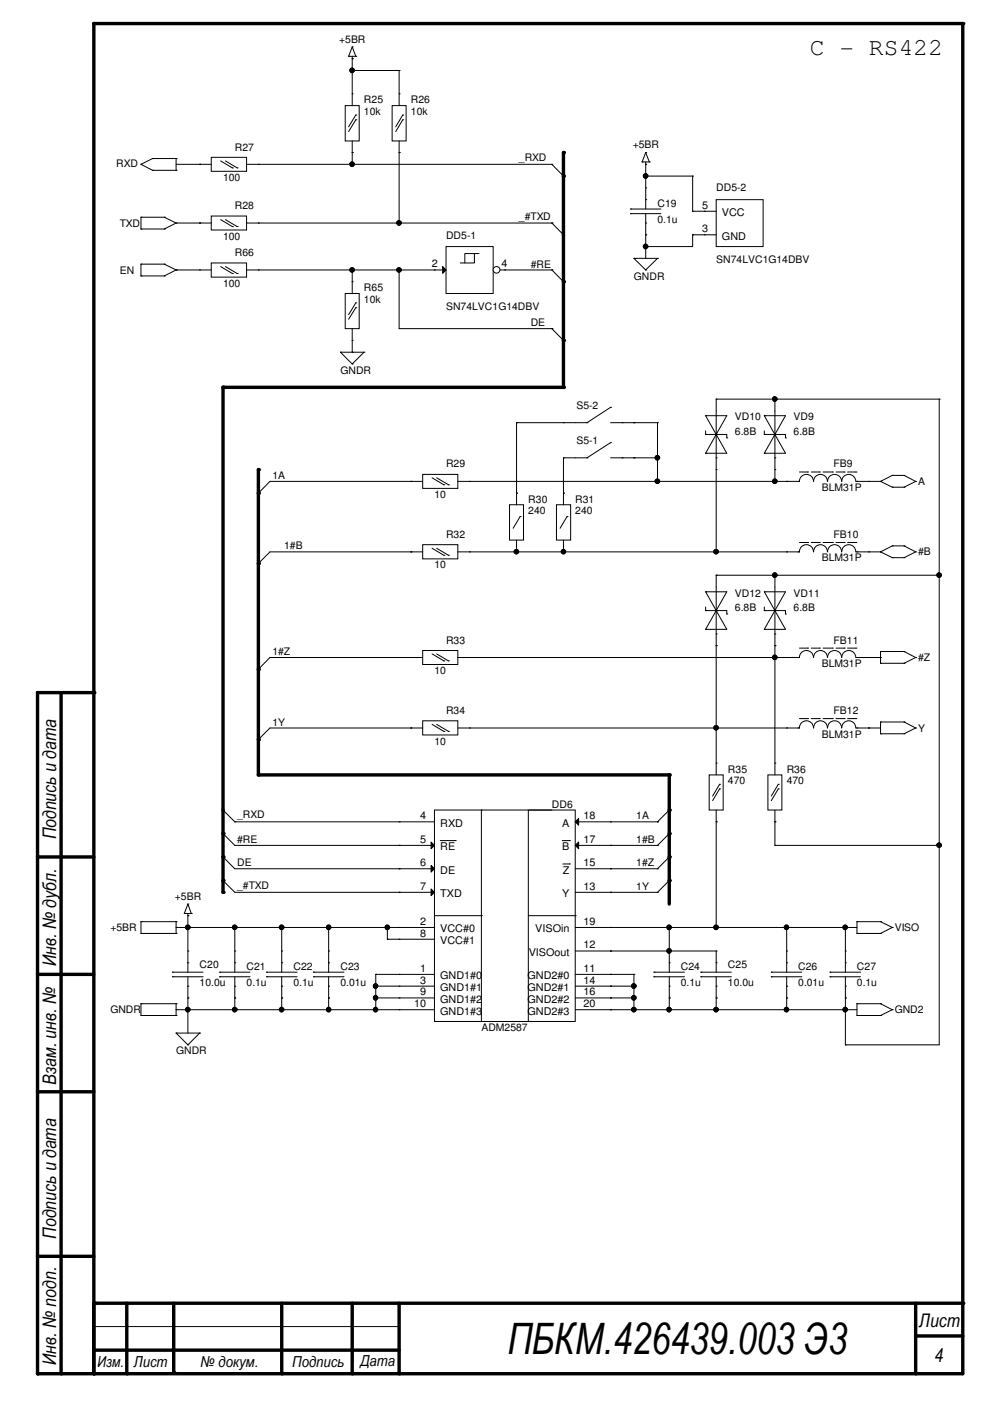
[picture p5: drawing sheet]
<svg xmlns="http://www.w3.org/2000/svg" width="210mm" height="297mm" viewBox="0 0 210 297" stroke-linecap="round" stroke-linejoin="round" font-family="sans-serif">
<path d="M119.5 32.3v49.8h-72.2v107.1M54.8 99.6v64.7h87.1v27.4M19.9 146.9v-141.9h184.2v286.3h-184.2v-15M20.2 276.3h183.9M26.9 276.3v15M36.8 276.3v14.7M59.7 276.3v15M74.7 276.3v15M84.6 276.3v15M194.1 276.3v15M19.9 286.3h64.7M194.1 283.3h10" fill="none" stroke="#000" stroke-width=".72"/>
<g fill="#000">
<circle cx="19.9" cy="5" r=".36"/>
<circle cx="204.1" cy="5" r=".36"/>
<circle cx="119.5" cy="37.3" r=".36"/>
<circle cx="119.5" cy="32.3" r=".36"/>
<circle cx="119.5" cy="59.7" r=".36"/>
<circle cx="119.5" cy="72.2" r=".36"/>
<circle cx="47.3" cy="82.1" r=".36"/>
<circle cx="54.8" cy="99.6" r=".36"/>
<circle cx="119.5" cy="82.1" r=".36"/>
<circle cx="54.8" cy="119.5" r=".36"/>
<circle cx="54.8" cy="104.6" r=".36"/>
<circle cx="19.9" cy="146.9" r=".36"/>
<circle cx="54.8" cy="141.9" r=".36"/>
<circle cx="54.8" cy="156.8" r=".36"/>
<circle cx="47.3" cy="176.7" r=".36"/>
<circle cx="54.8" cy="164.3" r=".36"/>
<circle cx="141.9" cy="164.3" r=".36"/>
<circle cx="141.9" cy="171.7" r=".36"/>
<circle cx="141.9" cy="176.7" r=".36"/>
<circle cx="47.3" cy="189.2" r=".36"/>
<circle cx="47.3" cy="181.7" r=".36"/>
<circle cx="47.3" cy="186.7" r=".36"/>
<circle cx="141.9" cy="181.7" r=".36"/>
<circle cx="141.9" cy="186.7" r=".36"/>
<circle cx="19.9" cy="276.3" r=".36"/>
<circle cx="20.2" cy="276.3" r=".36"/>
<circle cx="204.1" cy="276.3" r=".36"/>
<circle cx="19.9" cy="291.3" r=".36"/>
<circle cx="19.9" cy="286.3" r=".36"/>
<circle cx="26.9" cy="291.3" r=".36"/>
<circle cx="36.8" cy="291" r=".36"/>
<circle cx="59.7" cy="291.3" r=".36"/>
<circle cx="74.7" cy="291.3" r=".36"/>
<circle cx="84.6" cy="291.3" r=".36"/>
<circle cx="194.1" cy="291.3" r=".36"/>
<circle cx="194.1" cy="283.3" r=".36"/>
</g>
<g fill="none" stroke="#000" stroke-width=".21">
<path d="M73.9 11.9h.1M73.9 11.9h1.5M74.7 12.4h.1M74.7 14.9h.1M74.7 9.9h.1M74.7 19.9h.1M74.7 11.9v10.5M74.7 14.9h9.9M74.7 9.9l-.8 2M74.7 9.9l.7 2M75.4 11.9h.1M84.6 14.9h.1"/>
<path d="M84.6 19.9h.1M84.6 14.9v7.5M29.9 34.8h.1M29.9 34.8l2.4 1.3M32.3 36.1h.1M32.3 33.6h.1M32.3 36.1h5M32.3 33.6l-2.4 1.2M32.3 33.6h5M37.3 33.6h.1M37.3 36.1h.1M37.3 34.8h5"/>
<path d="M37.3 33.6v2.5M42.3 34.8h.1M54.8 34.8h62.2M73.2 22.4h3v7.5h-3zM74.7 32.3h.1M74.7 34.8h.1M74.7 29.9v4.9M75.4 25.4h.1M75.4 24.4h.1M75.4 25.4l-1.5 2.5M75.4 24.4l-1.5 2.5M83.1 22.4h3v7.5h-3z"/>
<path d="M84.6 32.3h.1M84.6 29.9v17.4M85.4 25.4h.1M85.4 24.4h.1M85.4 25.4l-1.5 2.5M85.4 24.4l-1.5 2.5M117 34.8h.1M117 34.8l2.5 2.5M136.1 34.3h.1M136.1 34.3h1.6M136.9 34.8h.1M136.9 37.3h.1"/>
<path d="M136.9 32.3h.1M136.9 39.8h.1M136.9 34.3v10M136.9 37.3h10M136.9 32.3l-.8 2M136.9 32.3l.8 2M137.7 34.3h.1M146.9 37.3h.1M146.9 37.3v7.5M29.9 46.1h.1M29.9 48.6h.1M29.9 56h.1"/>
<path d="M29.9 58.5h.1M29.9 46.1h4.9M29.9 46.1v2.5M29.9 56v2.5M29.9 48.6h4.9M29.9 56h4.9M29.9 58.5h4.9M34.8 46.1h.1M34.8 48.6h.1M34.8 56h.1M34.8 58.5h.1M34.8 46.1l2.5 1.2"/>
<path d="M34.8 56l2.5 1.2M37.3 57.2h.1M37.3 47.3h.1M37.3 47.3h7.5M37.3 57.2h7.5M37.3 47.3l-2.5 1.3M37.3 57.2l-2.5 1.3M42.3 47.3h.1M42.3 57.2h.1M44.8 55.8h7.5v3h-7.5zM44.8 45.8h7.5v3h-7.5zM46.8 56.5l2.5 1.5"/>
<path d="M46.8 46.6l2.5 1.4M47.8 56.5l2.5 1.5M47.8 46.6l2.5 1.4M49.3 58h.1M49.3 48h.1M50.3 58h.1M50.3 48h.1M52.3 47.3h64.7M52.3 57.2h42.3M54.8 57.2h.1M54.8 47.3h.1M74.7 57.2h.1"/>
<path d="M74.7 59.7h.1M74.7 57.2v5M84.6 47.3h.1M84.6 57.2h.1M84.6 57.2v12.5h32.4M92.1 57.2h.1M93.9 56.5l.7 .7-.7 .8zM94.6 52.3h10v9.9h-10zM100.6 53.8v2h-3M101.6 53.8h-3v2M107 57.2h10M117 47.3h.1"/>
<path d="M117 57.2h.1M117 47.3l2.5 2.5M117 57.2l2.5 2.5M133.7 45.3h.1M133.7 44.3h.1M133.7 45.3h6.4M133.7 44.3h6.4M134.4 54.8h.1M134.4 54.8h5M134.4 54.8l2.5 2.4M136.9 52.3h.1M136.9 49.8h.1"/>
<path d="M136.9 57.2h.1M136.9 47.3h.1M136.9 42.3h.1M136.9 45.3v9.5M139.4 54.8h.1M139.4 54.8l-2.5 2.4M146.9 44.8h.1M146.9 49.8h.1M146.9 44.8h4.9M146.9 49.8v2.5h-10M146.9 49.8h4.9M149.4 44.8h.1"/>
<path d="M149.4 49.8h.1M151.8 42.3h10v10h-10zM72.2 74.7h.1M72.2 74.7h5M72.2 74.7l2.5 2.5M73.2 62.2h3v7.5h-3zM74.7 74.7h.1M74.7 77.2h.1M74.7 72.2h.1M74.7 69.7v5M75.4 65.2h.1M75.4 64.2h.1"/>
<path d="M75.4 65.2l-1.5 2.5M75.4 64.2l-1.5 2.5M77.2 74.7h.1M77.2 74.7l-2.5 2.5M117 69.7h.1M117 69.7l2.5 2.5M109.5 89.6h.1M109.5 89.6h15M109.5 89.6v17.4M119.5 89.6h.1M119.5 97.1h.1M119.5 97.1h5"/>
<path d="M119.5 97.1v9.9M124.5 89.6h.1M124.5 97.1h.1M129.5 86.4h.1M129.5 93.9h.1M129.5 89.6h9.9M129.5 97.1h9.9M129.5 86.4l-5 3.2M129.5 93.9l-5 3.2M131.9 89.6h.1M131.9 97.1h.1M134.4 89.6h.1"/>
<path d="M134.4 97.1h.1M139.4 89.6h.1M139.4 97.1h.1M139.4 89.6v12.5M151.8 84.6h47.3M151.8 99.6v17.4M162.1 88.1h.1M162.1 92.1h.1M162.1 96.1h.1M162.1 88.1l4.4 8h-4.4M162.1 88.1h4.4l-4.4 8M162.1 92.1h4.4v.7"/>
<path d="M162.1 91.4v.7M164.3 84.6h.1M164.3 92.1h.1M164.3 97.1h.1M164.3 99.6h.1M164.3 84.6v17.5M166.5 92.8h.1M199.1 84.6h.1M199.1 84.6v136.9h-19.9M54.8 119.5h.1M54.8 104.6h.1M87.1 102.1h.1"/>
<path d="M87.1 117h.1M89.6 115.5h7.5v3h-7.5zM89.6 100.6h7.5v2.9h-7.5zM89.6 117h-32.4l-2.4 2.5M89.6 102.1h-32.4l-2.4 2.5M91.6 116.2l2.5 1.5M91.6 101.3l2.5 1.5M92.6 116.2l2.5 1.5M92.6 101.3l2.5 1.5M94.1 117.7h.1M94.1 102.8h.1M95.1 117.7h.1"/>
<path d="M95.1 102.8h.1M97.1 102.1h72.4a1.48 1.48 0 0 1 1.5-1.5 1.48 1.48 0 0 1 1.5 1.5M97.1 117h72.4a1.48 1.48 0 0 1 1.5-1.5 1.48 1.48 0 0 1 1.5 1.5M99.6 117h.1M99.6 102.1h.1M108 107h3v7.5h-3zM109.5 117h.1M109.5 104.6h.1M109.5 114.5v2.5M110.3 109.5h.1M110.3 109.5l-1.5 2.5M118 107h3v7.5h-3z"/>
<path d="M119.5 104.6h.1M119.5 117h.1M119.5 114.5v2.5M120.2 109.5h.1M120.2 109.5l-1.5 2.5M139.4 102.1h.1M151.8 117h.1M164.3 102.1h.1M166.8 102.1h.1M166.8 117h.1M169.2 102.1h.1M169.2 117h.1"/>
<path d="M169.5 100.1h1.7M169.5 115h1.7M171.2 100.1h.1M171.2 115h.1M172 100.1h1.7M172 115h1.7M172.5 102.1a1.48 1.48 0 0 1 1.5-1.5 1.48 1.48 0 0 1 1.5 1.5 1.48 1.48 0 0 1 1.5-1.5 1.48 1.48 0 0 1 1.4 1.5M172.5 117a1.48 1.48 0 0 1 1.5-1.5 1.48 1.48 0 0 1 1.5 1.5 1.48 1.48 0 0 1 1.5-1.5 1.48 1.48 0 0 1 1.4 1.5M173.7 100.1h.1M173.7 115h.1M174.5 100.1h2M174.5 115h2"/>
<path d="M176.5 100.1h.1M176.5 115h.1M177.2 100.1h1.8M177.2 115h1.8M178.5 102.1a1.48 1.48 0 0 1 1.5-1.5 1.48 1.48 0 0 1 1.4 1.5M178.5 117a1.48 1.48 0 0 1 1.5-1.5 1.48 1.48 0 0 1 1.4 1.5M179 100.1h.1M179 115h.1M179.7 100.1h1.8M179.7 115h1.8M181.5 100.1h.1M181.5 115h.1"/>
<path d="M181.5 117h5.2M181.5 102.1h5.2M181.7 102.1h.1M181.7 117h.1M184.2 102.1h.1M184.2 117h.1M186.7 117h.1M186.7 102.1h.1M186.7 102.1l2.5 1.2M186.7 117l2.5 1.2M189.2 100.8h.1M189.2 103.3h.1"/>
<path d="M189.2 115.7h.1M189.2 118.2h.1M189.2 100.8l-2.5 1.3M189.2 100.8h2.5M189.2 103.3h2.5M189.2 115.7l-2.5 1.3M189.2 115.7h2.5M189.2 118.2h2.5M191.7 100.8h.1M191.7 103.3h.1M191.7 115.7h.1M191.7 118.2h.1"/>
<path d="M191.7 100.8l2.4 1.3M191.7 115.7l2.4 1.3M194.1 102.1h.1M194.1 117h.1M194.1 102.1l-2.4 1.2M194.1 117l-2.4 1.2M87.1 139.4h.1M89.6 137.9h7.5v3h-7.5zM89.6 139.4h-32.4l-2.4 2.5M91.6 138.6l2.5 1.5M92.6 138.6l2.5 1.5M97.1 139.4h72.4a1.48 1.48 0 0 1 1.5-1.5 1.48 1.48 0 0 1 1.5 1.5"/>
<path d="M99.6 139.4h.1M149.6 125.5h.1M149.6 129.5h.1M149.6 133.4h.1M149.6 125.5l4.5 7.9h-4.5M149.6 125.5h4.5l-4.5 7.9M149.6 129.5h4.5v.7M149.6 128.7v.8M151.8 122h.1M151.8 136.9h.1M151.8 129.5h.1M151.8 134.4h.1"/>
<path d="M151.8 122h47.3M151.8 122v42.3M154.1 130.2h.1M164.3 139.4h.1M164.3 136.9h.1M164.3 136.9v27.4M166.8 139.4h.1M169.2 139.4h.1M169.5 137.4h1.7M171.2 137.4h.1M172 137.4h1.7M172.5 139.4a1.48 1.48 0 0 1 1.5-1.5 1.48 1.48 0 0 1 1.5 1.5 1.48 1.48 0 0 1 1.5-1.5 1.48 1.48 0 0 1 1.4 1.5"/>
<path d="M173.7 137.4h.1M174.5 137.4h2M176.5 137.4h.1M177.2 137.4h1.8M178.5 139.4a1.48 1.48 0 0 1 1.5-1.5 1.48 1.48 0 0 1 1.4 1.5M179 137.4h.1M179.7 137.4h1.8M181.5 137.4h.1M181.5 139.4h5.2M181.7 139.4h.1M184.2 139.4h.1M186.7 139.4h.1"/>
<path d="M186.7 138.1h.1M186.7 138.1h5M186.7 138.1v2.5M191.7 138.1h.1M191.7 138.1l2.4 1.3M194.1 139.4h.1M194.1 139.4l-2.4 1.2M199.1 122h.1M54.8 156.8h.1M54.8 141.9h.1M87.1 154.3h.1M89.6 152.8h7.5v3h-7.5z"/>
<path d="M89.6 154.3h-32.4l-2.4 2.5M91.6 153.6l2.5 1.5M92.6 153.6l2.5 1.5M94.1 155.1h.1M94.1 140.1h.1M95.1 155.1h.1M95.1 140.1h.1M97.1 154.3h72.4a1.48 1.48 0 0 1 1.5-1.5 1.48 1.48 0 0 1 1.5 1.5M99.6 154.3h.1M151.8 154.3h.1M166.8 154.3h.1M169.2 154.3h.1"/>
<path d="M169.5 152.4h1.7M171.2 152.4h.1M172 152.4h1.7M172.5 154.3a1.48 1.48 0 0 1 1.5-1.5 1.48 1.48 0 0 1 1.5 1.5 1.48 1.48 0 0 1 1.5-1.5 1.48 1.48 0 0 1 1.4 1.5M173.7 152.4h.1M174.5 152.4h2M176.5 152.4h.1M177.2 152.4h1.8M178.5 154.3a1.48 1.48 0 0 1 1.5-1.5 1.48 1.48 0 0 1 1.4 1.5M179 152.4h.1M179.7 152.4h1.8M181.5 152.4h.1"/>
<path d="M181.5 154.3h5.2M181.7 154.3h.1M184.2 154.3h.1M186.7 140.6h.1M186.7 155.6h.1M186.7 153.1h.1M186.7 140.6h5M186.7 153.1v2.5M186.7 153.1h5M186.7 155.6h5M191.7 140.6h.1M191.7 153.1h.1"/>
<path d="M191.7 155.6h.1M191.7 153.1l2.4 1.2M194.1 154.3h.1M194.1 154.3l-2.4 1.3M47.3 171.7h.1M47.3 176.7h.1M47.3 176.7l2.5 2.5h42.3M47.3 171.7l2.5 2.5M49.8 174.2h.1M49.8 174.2h42.3M84.6 179.2h.1M84.6 174.2h.1"/>
<path d="M91.4 178.5l.7 .7-.7 .8zM92.1 171.7h10v44.9h-10zM93.3 178.2h3.2M96.5 178.2h.1M102.1 171.7h.1M102.1 171.7h14.9M112 171.7h10v44.9h-10zM119.2 178.2h1.5M120.7 178.2h.1M122 179.2l.7-.7v1.5zM122 174.2l.7-.7v1.5zM122 174.2h17.4"/>
<path d="M122 179.2h17.4M129.5 179.2h.1M129.5 174.2h.1M139.4 174.2h.1M139.4 179.2h.1M141.9 171.7l-2.5 2.5M141.9 176.7l-2.5 2.5M150.4 164.3h2.9v7.4h-2.9zM151.8 174.2h.1M151.8 161.8h.1M151.8 171.7v24.9M152.6 167.3h.1"/>
<path d="M152.6 166.3h.1M152.6 167.3l-1.5 2.5M152.6 166.3l-1.5 2.5M162.8 164.3h3v7.4h-3zM164.3 174.2h.1M164.3 179.2h.1M164.3 161.8h.1M164.3 171.7v7.5M164.3 179.2h34.8M165 167.3h.1M165 166.3h.1M165 167.3l-1.5 2.5"/>
<path d="M165 166.3l-1.5 2.5M199.1 179.2h.1M29.9 197.9h.1M29.9 195.4h.1M29.9 195.4v2.5M29.9 195.4h7.4M29.9 197.9h7.4M37.3 196.6h.1M37.3 195.4h.1M37.3 197.9h.1M37.3 196.6h54.8M37.3 195.4v2.5"/>
<path d="M39.1 193.7h.1M39.1 193.7h1.5M39.8 194.1h.1M39.8 196.6h.1M39.8 191.7h.1M39.8 193.7v12.4M39.8 191.7l-.7 2M39.8 191.7l.8 2M40.6 193.7h.1M47.3 186.7h.1M47.3 181.7h.1M47.3 181.7l2.5 2.5h42.3"/>
<path d="M47.3 186.7l2.5 2.5h42.3M49.8 196.6h.1M49.8 196.6v5M59.7 196.6h.1M59.7 196.6v9.5M69.7 196.6h.1M69.7 196.6v9.5M82.1 199.1h.1M82.1 196.6h.1M82.1 199.1h10M82.1 196.6v2.5M84.6 189.2h.1"/>
<path d="M84.6 184.2h.1M84.6 196.6h.1M84.6 199.1h.1M91.4 183.5l.7 .7-.7 .7zM91.4 188.5l.7 .7-.7 .7zM92.1 194.1h10M102.1 194.1h.1M112 194.1h10M119.3 183.2h1.4M120.7 183.2h.1M122 194.1h.1M122 184.2h17.4"/>
<path d="M122 189.2h17.4M122 196.6h59.7M129.5 184.2h.1M129.5 189.2h.1M129.5 196.6h.1M139.4 184.2h.1M139.4 189.2h.1M141.9 196.6h.1M141.9 196.6v9.5M141.9 181.7l-2.5 2.5M141.9 186.7l-2.5 2.5M151.8 196.6h.1"/>
<path d="M166.8 196.6h.1M166.8 196.6v9.5M179.2 196.6h.1M179.2 196.6v9.5M181.7 197.9h.1M181.7 195.4h.1M181.7 195.4h5M181.7 197.9h5M181.7 195.4v2.5M186.7 195.4h.1M186.7 197.9h.1M186.7 195.4l2.5 1.2"/>
<path d="M189.2 196.6h.1M189.2 196.6l-2.5 1.3M29.9 215.3h.1M29.9 212.8h.1M29.9 212.8v2.5M29.9 212.8h7.4M29.9 215.3h7.4M36.6 207.1h.1M36.6 206.1h.1M36.6 207.1h6.5M36.6 206.1h6.5M37.3 214.1h.1"/>
<path d="M37.3 212.8h.1M37.3 215.3h.1M37.3 219h.1M37.3 214.1h54.8M37.3 212.8v2.5M37.3 219h5M37.3 219l2.5 2.5M39.8 214.1h.1M39.8 211.6h.1M39.8 209.1h.1M39.8 204.1h.1M39.8 201.6h.1"/>
<path d="M39.8 207.1v11.9M42.3 219h.1M42.3 219l-2.5 2.5M49.8 214.1h.1M49.8 211.6h.1M49.8 211.6v2.5M56.5 207.1h.1M56.5 206.1h.1M56.5 207.1h6.5M56.5 206.1h6.5M59.7 211.6h.1M59.7 214.1h.1"/>
<path d="M59.7 209.1h.1M59.7 204.1h.1M59.7 201.6h.1M59.7 207.1v7M66.5 207.1h.1M66.5 206.1h.1M66.5 207.1h6.4M66.5 206.1h6.4M69.7 214.1h.1M69.7 211.6h.1M69.7 209.1h.1M69.7 204.1h.1"/>
<path d="M69.7 201.6h.1M69.7 207.1v7M79.7 214.1h.1M79.7 206.6h.1M79.7 211.6h.1M79.7 209.1h.1M79.7 206.6h12.4M79.7 206.6v7.5M79.7 211.6h12.4M79.7 209.1h12.4M84.6 209.1h.1M84.6 214.1h.1"/>
<path d="M84.6 211.6h.1M84.6 206.6h.1M102.1 216.6h.1M102.1 216.6h9.9M122 214.1h59.7M122 206.6h12.4M122 211.6h12.4M122 209.1h12.4M122 201.6h29.8M129.5 201.6h.1M129.5 214.1h.1M129.5 206.6h.1"/>
<path d="M129.5 209.1h.1M129.5 211.6h.1M134.4 206.6h.1M134.4 214.1h.1M134.4 209.1h.1M134.4 211.6h.1M134.4 206.6v7.5M138.6 207.1h.1M138.6 206.1h.1M138.6 207.1h6.5M138.6 206.1h6.5M141.9 201.6h.1"/>
<path d="M141.9 211.6h.1M141.9 214.1h.1M141.9 209.1h.1M141.9 204.1h.1M141.9 207.1v7M151.8 211.6h.1M151.8 214.1h.1M151.8 211.6v2.5M163.5 207.1h.1M163.5 206.1h.1M163.5 207.1h6.5M163.5 206.1h6.5"/>
<path d="M166.8 211.6h.1M166.8 214.1h.1M166.8 209.1h.1M166.8 204.1h.1M166.8 201.6h.1M166.8 207.1v7M176 207.1h.1M176 206.1h.1M176 207.1h6.5M176 206.1h6.5M179.2 211.6h.1M179.2 214.1h.1"/>
<path d="M179.2 209.1h.1M179.2 204.1h.1M179.2 201.6h.1M179.2 207.1v14.4M181.7 215.3h.1M181.7 212.8h.1M181.7 212.8h5M181.7 215.3h5M181.7 212.8v2.5M186.7 212.8h.1M186.7 215.3h.1M186.7 212.8l2.5 1.3"/>
<path d="M189.2 214.1h.1M189.2 214.1l-2.5 1.2M39.8 221.5h.1M179.2 221.5h.1M19.9 277h.1M19.9 276.6v.4M19.9 281.3h.1M19.9 281.3h64.7"/>
<circle cx="74.7" cy="14.9" r=".49"/>
<circle cx="74.7" cy="34.8" r=".49"/>
<circle cx="136.9" cy="37.3" r=".49"/>
<circle cx="74.7" cy="57.2" r=".48"/>
<circle cx="84.6" cy="47.3" r=".49"/>
<circle cx="84.6" cy="57.2" r=".48"/>
<circle cx="136.9" cy="52.3" r=".49"/>
<circle cx="139.4" cy="97" r=".49"/>
<circle cx="164.3" cy="84.6" r=".49"/>
<circle cx="109.5" cy="117" r=".48"/>
<circle cx="119.5" cy="117" r=".47"/>
<circle cx="139.4" cy="102" r=".49"/>
<circle cx="151.8" cy="117" r=".48"/>
<circle cx="164.3" cy="102" r=".49"/>
<circle cx="164.3" cy="139.4" r=".49"/>
<circle cx="164.3" cy="121.9" r=".49"/>
<circle cx="199.1" cy="121.9" r=".49"/>
<circle cx="151.8" cy="154.3" r=".48"/>
<circle cx="199.1" cy="179.2" r=".48"/>
<circle cx="39.8" cy="196.6" r=".49"/>
<circle cx="49.8" cy="196.6" r=".49"/>
<circle cx="59.7" cy="196.6" r=".49"/>
<circle cx="69.7" cy="196.6" r=".48"/>
<circle cx="82.1" cy="196.6" r=".48"/>
<circle cx="141.8" cy="196.6" r=".48"/>
<circle cx="151.8" cy="196.6" r=".49"/>
<circle cx="166.7" cy="196.6" r=".48"/>
<circle cx="179.2" cy="196.6" r=".48"/>
<circle cx="39.8" cy="214.1" r=".49"/>
<circle cx="49.8" cy="214.1" r=".49"/>
<circle cx="59.7" cy="214.1" r=".49"/>
<circle cx="69.7" cy="214.1" r=".48"/>
<circle cx="79.6" cy="209.1" r=".48"/>
<circle cx="79.6" cy="214.1" r=".48"/>
<circle cx="79.6" cy="211.6" r=".48"/>
<circle cx="134.4" cy="211.6" r=".49"/>
<circle cx="134.4" cy="209.1" r=".49"/>
<circle cx="134.4" cy="214.1" r=".49"/>
<circle cx="141.8" cy="201.6" r=".48"/>
<circle cx="141.8" cy="214.1" r=".48"/>
<circle cx="151.8" cy="214.1" r=".49"/>
<circle cx="166.7" cy="214.1" r=".48"/>
<circle cx="179.2" cy="214.1" r=".48"/>
</g>
<g fill="#000">
<path d="M93.9 56.5l.7 .7-.7 .8zM91.4 178.5l.7 .7-.7 .8zM122 179.2l.7-.7v1.5zM122 174.2l.7-.7v1.5zM91.4 183.5l.7 .7-.7 .7zM91.4 188.5l.7 .7-.7 .7z"/>
<circle cx="74.7" cy="14.9" r=".49"/>
<circle cx="74.7" cy="34.8" r=".49"/>
<circle cx="136.9" cy="37.3" r=".49"/>
<circle cx="74.7" cy="57.2" r=".48"/>
<circle cx="84.6" cy="47.3" r=".49"/>
<circle cx="84.6" cy="57.2" r=".48"/>
<circle cx="136.9" cy="52.3" r=".49"/>
<circle cx="139.4" cy="97" r=".49"/>
<circle cx="164.3" cy="84.6" r=".49"/>
<circle cx="109.5" cy="117" r=".48"/>
<circle cx="119.5" cy="117" r=".47"/>
<circle cx="139.4" cy="102" r=".49"/>
<circle cx="151.8" cy="117" r=".48"/>
<circle cx="164.3" cy="102" r=".49"/>
<circle cx="164.3" cy="139.4" r=".49"/>
<circle cx="164.3" cy="121.9" r=".49"/>
<circle cx="199.1" cy="121.9" r=".49"/>
<circle cx="151.8" cy="154.3" r=".48"/>
<circle cx="199.1" cy="179.2" r=".48"/>
<circle cx="39.8" cy="196.6" r=".49"/>
<circle cx="49.8" cy="196.6" r=".49"/>
<circle cx="59.7" cy="196.6" r=".49"/>
<circle cx="69.7" cy="196.6" r=".48"/>
<circle cx="82.1" cy="196.6" r=".48"/>
<circle cx="141.8" cy="196.6" r=".48"/>
<circle cx="151.8" cy="196.6" r=".49"/>
<circle cx="166.7" cy="196.6" r=".48"/>
<circle cx="179.2" cy="196.6" r=".48"/>
<circle cx="39.8" cy="214.1" r=".49"/>
<circle cx="49.8" cy="214.1" r=".49"/>
<circle cx="59.7" cy="214.1" r=".49"/>
<circle cx="69.7" cy="214.1" r=".48"/>
<circle cx="79.6" cy="209.1" r=".48"/>
<circle cx="79.6" cy="214.1" r=".48"/>
<circle cx="79.6" cy="211.6" r=".48"/>
<circle cx="134.4" cy="211.6" r=".49"/>
<circle cx="134.4" cy="209.1" r=".49"/>
<circle cx="134.4" cy="214.1" r=".49"/>
<circle cx="141.8" cy="201.6" r=".48"/>
<circle cx="141.8" cy="214.1" r=".48"/>
<circle cx="151.8" cy="214.1" r=".49"/>
<circle cx="166.7" cy="214.1" r=".48"/>
<circle cx="179.2" cy="214.1" r=".48"/>
</g>
<circle cx="105.3" cy="57.2" r=".71" fill="#fff"/>
<g fill="none" stroke="#000" stroke-width=".21">
<path d="M42.3 34.8h.1M42.3 34.8h2.5M44.8 33.4h7.5v2.9h-7.5zM46.8 34.1l2.5 1.5M47.8 34.1l2.5 1.5M49.3 35.6h.1M50.3 35.6h.1M52.3 34.8h2.5M54.8 34.8h.1M106 57.2h1M107 57.2h.1M149.6 88.1h.1"/>
<path d="M149.6 92.1h.1M149.6 96.1h.1M149.6 88.1l4.5 8h-4.5M149.6 88.1h4.5l-4.5 8M149.6 92.1h4.5v.7M149.6 91.4v.7M151.8 92.1h.1M151.8 97.1h.1M151.8 84.6h.1M151.8 99.6h.1M151.8 84.6v15M154.1 92.8h.1"/>
<path d="M162.1 125.5h.1M162.1 129.5h.1M162.1 133.4h.1M162.1 125.5l4.4 7.9h-4.4M162.1 125.5h4.4l-4.4 7.9M162.1 129.5h4.4v.7M162.1 128.7v.8M164.3 129.5h.1M164.3 134.4h.1M164.3 122h.1M164.3 136.9h.1M164.3 122v14.9"/>
<path d="M166.5 130.2h.1M46.6 207.1h.1M46.6 206.1h.1M46.6 207.1h6.4M46.6 206.1h6.4M49.8 209.1h.1M49.8 204.1h.1M49.8 201.6h.1M49.8 211.6h.1M49.8 201.6v4.5M49.8 207.1v4.5M148.6 207.1h.1"/>
<path d="M148.6 206.1h.1M148.6 207.1h6.5M148.6 206.1h6.5M151.8 209.1h.1M151.8 204.1h.1M151.8 201.6h.1M151.8 211.6h.1M151.8 201.6v4.5M151.8 207.1v4.5"/>
<circle cx="74.7" cy="14.9" r=".49"/>
<circle cx="74.7" cy="34.8" r=".49"/>
<circle cx="136.9" cy="37.3" r=".49"/>
<circle cx="74.7" cy="57.2" r=".48"/>
<circle cx="84.6" cy="47.3" r=".49"/>
<circle cx="84.6" cy="57.2" r=".48"/>
<circle cx="105.3" cy="57.2" r=".71"/>
<circle cx="136.9" cy="52.3" r=".49"/>
<circle cx="139.4" cy="97" r=".49"/>
<circle cx="164.3" cy="84.6" r=".49"/>
<circle cx="109.5" cy="117" r=".48"/>
<circle cx="119.5" cy="117" r=".47"/>
<circle cx="139.4" cy="102" r=".49"/>
<circle cx="151.8" cy="117" r=".48"/>
<circle cx="164.3" cy="102" r=".49"/>
<circle cx="164.3" cy="139.4" r=".49"/>
<circle cx="164.3" cy="121.9" r=".49"/>
<circle cx="199.1" cy="121.9" r=".49"/>
<circle cx="151.8" cy="154.3" r=".48"/>
<circle cx="199.1" cy="179.2" r=".48"/>
<circle cx="39.8" cy="196.6" r=".49"/>
<circle cx="49.8" cy="196.6" r=".49"/>
<circle cx="59.7" cy="196.6" r=".49"/>
<circle cx="69.7" cy="196.6" r=".48"/>
<circle cx="82.1" cy="196.6" r=".48"/>
<circle cx="141.8" cy="196.6" r=".48"/>
<circle cx="151.8" cy="196.6" r=".49"/>
<circle cx="166.7" cy="196.6" r=".48"/>
<circle cx="179.2" cy="196.6" r=".48"/>
<circle cx="39.8" cy="214.1" r=".49"/>
<circle cx="49.8" cy="214.1" r=".49"/>
<circle cx="59.7" cy="214.1" r=".49"/>
<circle cx="69.7" cy="214.1" r=".48"/>
<circle cx="79.6" cy="209.1" r=".48"/>
<circle cx="79.6" cy="214.1" r=".48"/>
<circle cx="79.6" cy="211.6" r=".48"/>
<circle cx="134.4" cy="211.6" r=".49"/>
<circle cx="134.4" cy="209.1" r=".49"/>
<circle cx="134.4" cy="214.1" r=".49"/>
<circle cx="141.8" cy="201.6" r=".48"/>
<circle cx="141.8" cy="214.1" r=".48"/>
<circle cx="151.8" cy="214.1" r=".49"/>
<circle cx="166.7" cy="214.1" r=".48"/>
<circle cx="179.2" cy="214.1" r=".48"/>
</g>
<path d="M8 146.9h11.9v144.4h-11.9zM13 146.9v144.4M8 181.7h11.9M8 206.6h11.9M8 231.5h11.9M8 266.4h11.9" fill="none" stroke="#000" stroke-width=".72"/>
<g fill="#000">
<circle cx="8" cy="146.9" r=".36"/>
<circle cx="8" cy="181.7" r=".36"/>
<circle cx="8" cy="206.6" r=".36"/>
<circle cx="8" cy="231.5" r=".36"/>
<circle cx="8" cy="266.4" r=".36"/>
<circle cx="8" cy="291.3" r=".36"/>
<circle cx="13" cy="291.3" r=".36"/>
<circle cx="19.9" cy="291.3" r=".36"/>
</g>
<g fill="#000">
<circle cx="74.7" cy="14.9" r=".49"/>
<circle cx="74.7" cy="34.8" r=".49"/>
<circle cx="136.9" cy="37.3" r=".49"/>
<circle cx="74.7" cy="57.2" r=".48"/>
<circle cx="84.6" cy="47.3" r=".49"/>
<circle cx="84.6" cy="57.2" r=".48"/>
<circle cx="136.9" cy="52.3" r=".49"/>
<circle cx="139.4" cy="97" r=".49"/>
<circle cx="164.3" cy="84.6" r=".49"/>
<circle cx="109.5" cy="117" r=".48"/>
<circle cx="119.5" cy="117" r=".47"/>
<circle cx="139.4" cy="102" r=".49"/>
<circle cx="151.8" cy="117" r=".48"/>
<circle cx="164.3" cy="102" r=".49"/>
<circle cx="164.3" cy="139.4" r=".49"/>
<circle cx="164.3" cy="121.9" r=".49"/>
<circle cx="199.1" cy="121.9" r=".49"/>
<circle cx="151.8" cy="154.3" r=".48"/>
<circle cx="199.1" cy="179.2" r=".48"/>
<circle cx="39.8" cy="196.6" r=".49"/>
<circle cx="49.8" cy="196.6" r=".49"/>
<circle cx="59.7" cy="196.6" r=".49"/>
<circle cx="69.7" cy="196.6" r=".48"/>
<circle cx="82.1" cy="196.6" r=".48"/>
<circle cx="141.8" cy="196.6" r=".48"/>
<circle cx="151.8" cy="196.6" r=".49"/>
<circle cx="166.7" cy="196.6" r=".48"/>
<circle cx="179.2" cy="196.6" r=".48"/>
<circle cx="39.8" cy="214.1" r=".49"/>
<circle cx="49.8" cy="214.1" r=".49"/>
<circle cx="59.7" cy="214.1" r=".49"/>
<circle cx="69.7" cy="214.1" r=".48"/>
<circle cx="79.6" cy="209.1" r=".48"/>
<circle cx="79.6" cy="214.1" r=".48"/>
<circle cx="79.6" cy="211.6" r=".48"/>
<circle cx="134.4" cy="211.6" r=".49"/>
<circle cx="134.4" cy="209.1" r=".49"/>
<circle cx="134.4" cy="214.1" r=".49"/>
<circle cx="141.8" cy="201.6" r=".48"/>
<circle cx="141.8" cy="214.1" r=".48"/>
<circle cx="151.8" cy="214.1" r=".49"/>
<circle cx="166.7" cy="214.1" r=".48"/>
<circle cx="179.2" cy="214.1" r=".48"/>
</g>
<text font-size="9.2" x="107.6" y="287">ПБКМ.426439.003 Э3</text>
<text font-size="5.2" x="171.7" y="11.6">C - RS422</text>
<g font-size="4">
<text x="11.9" y="178" transform="rotate(-90 11.9 178)">Подпись и дата</text>
<text x="11.9" y="204.9" transform="rotate(-90 11.9 204.9)">Инв. № дубл.</text>
<text x="11.9" y="230" transform="rotate(-90 11.9 230)">Взам. инв. №</text>
<text x="11.9" y="262.6" transform="rotate(-90 11.9 262.6)">Подпись и дата</text>
<text x="194.9" y="281.3">Лист</text>
<text x="11.9" y="289.5" transform="rotate(-90 11.9 289.5)">Инв. № подп.</text>
<text x="198.1" y="288.8">4</text>
</g>
<g font-size="3.2">
<text x="20.7" y="289.8">Изм.</text>
<text x="28.4" y="289.8">Лист</text>
<text x="42.5" y="289.8">№ докум.</text>
<text x="62" y="289.8">Подпись</text>
<text x="76.4" y="289.6">Дата</text>
</g>
<g font-size="2.2">
<text x="71.9" y="9">+5BR</text>
<text x="77.2" y="21.9">R25</text>
<text x="87.1" y="21.9">R26</text>
<text x="77.2" y="24.4">10k</text>
<text x="87.1" y="24.4">10k</text>
<text x="24.6" y="35.4">RXD</text>
<text x="49.8" y="31.9">R27</text>
<text x="110" y="34.1">_RXD</text>
<text x="134.2" y="31.4">+5BR</text>
<text x="47.3" y="38.4">100</text>
<text x="151.8" y="40.6">DD5-2</text>
<text x="49.8" y="44.4">R28</text>
<text x="110" y="46.6">_#TXD</text>
<text x="139.4" y="43.9">C19</text>
<text x="139.4" y="47.3">0.1u</text>
<text x="148.8" y="44.2">5</text>
<text x="153.1" y="45.8">VCC</text>
<text x="25.4" y="48.1">TXD</text>
<text x="47.3" y="50.8">100</text>
<text x="94.6" y="50.6">DD5-1</text>
<text x="148.8" y="49.2">3</text>
<text x="153.1" y="50.8">GND</text>
<text x="25.4" y="58">EN</text>
<text x="49.8" y="54.3">R66</text>
<text x="91.6" y="56.7">2</text>
<text x="106.3" y="56.7">4</text>
<text x="112.5" y="56.7">#RE</text>
<text x="134.4" y="59.3">GNDR</text>
<text x="151.8" y="55.8">SN74LVC1G14DBV</text>
<text x="47.3" y="60.8">100</text>
<text x="77.2" y="61.8">R65</text>
<text x="77.2" y="64.3">10k</text>
<text x="94.6" y="65.7">SN74LVC1G14DBV</text>
<text x="112.5" y="69.2">DE</text>
<text x="72.2" y="79.2">GNDR</text>
<text x="122.2" y="86.7">S5-2</text>
<text x="155.8" y="89.2">VD10</text>
<text x="168.3" y="89.2">VD9</text>
<text x="122.2" y="94.1">S5-1</text>
<text x="155.8" y="92.2">6.8B</text>
<text x="168.3" y="92.2">6.8B</text>
<text x="57.7" y="101.6">1A</text>
<text x="94.6" y="99.1">R29</text>
<text x="176.7" y="99.1">FB9</text>
<text x="92.1" y="105.6">10</text>
<text x="112" y="106.6">R30</text>
<text x="122" y="106.6">R31</text>
<text x="174.2" y="104.1">BLM31P</text>
<text x="194.6" y="102.8">A</text>
<text x="112" y="109.1">240</text>
<text x="122" y="109.1">240</text>
<text x="60.2" y="116.5">1#B</text>
<text x="94.6" y="114">R32</text>
<text x="174.2" y="119">BLM31P</text>
<text x="176.7" y="114">FB10</text>
<text x="194.6" y="117.8">#B</text>
<text x="92.1" y="120.5">10</text>
<text x="155.8" y="126.5">VD12</text>
<text x="155.8" y="129.5">6.8B</text>
<text x="168.3" y="126.5">VD11</text>
<text x="168.3" y="129.5">6.8B</text>
<text x="94.6" y="136.4">R33</text>
<text x="176.7" y="136.4">FB11</text>
<text x="57.7" y="138.9">1#Z</text>
<text x="92.1" y="142.9">10</text>
<text x="174.2" y="141.4">BLM31P</text>
<text x="194.6" y="140.2">#Z</text>
<text x="57.7" y="153.8">1Y</text>
<text x="94.6" y="151.4">R34</text>
<text x="176.7" y="151.4">FB12</text>
<text x="194.6" y="155.1">Y</text>
<text x="92.1" y="157.9">10</text>
<text x="174.2" y="156.4">BLM31P</text>
<text x="154.3" y="163.8">R35</text>
<text x="154.3" y="166.3">470</text>
<text x="166.8" y="163.8">R36</text>
<text x="166.8" y="166.3">470</text>
<text x="50.3" y="173.5">_RXD</text>
<text x="89.1" y="173.7">4</text>
<text x="117" y="171.3">DD6</text>
<text x="123.7" y="173.7">18</text>
<text x="134.9" y="173.7">1A</text>
<text x="50.3" y="178.7">#RE</text>
<text x="89.1" y="178.7">5</text>
<text x="93.3" y="175.3">RXD</text>
<text x="119.2" y="175.3">A</text>
<text x="123.7" y="178.7">17</text>
<text x="134.9" y="178.7">1#B</text>
<text x="50.3" y="183.7">DE</text>
<text x="89.1" y="183.6">6</text>
<text x="93.3" y="180.3">RE</text>
<text x="93.3" y="185.2">DE</text>
<text x="119.2" y="180.3">B</text>
<text x="119.3" y="185.2">Z</text>
<text x="123.7" y="183.6">15</text>
<text x="134.9" y="183.7">1#Z</text>
<text x="37.1" y="190.7">+5BR</text>
<text x="50.3" y="188.5">_#TXD</text>
<text x="89.1" y="188.6">7</text>
<text x="93.3" y="190.2">TXD</text>
<text x="119.2" y="190.2">Y</text>
<text x="123.7" y="188.6">13</text>
<text x="134.9" y="188.7">1Y</text>
<text x="23.4" y="197.4">+5BR</text>
<text x="89.1" y="196.1">2</text>
<text x="93.3" y="197.7">VCC#0</text>
<text x="113.5" y="197.7">VISOin</text>
<text x="123.7" y="196.1">19</text>
<text x="189.7" y="197.4">VISO</text>
<text x="89.1" y="198.6">8</text>
<text x="93.3" y="200.2">VCC#1</text>
<text x="112.1" y="202.6">VISOout</text>
<text x="123.7" y="201.1">12</text>
<text x="42.3" y="205.1">C20</text>
<text x="42.3" y="209.1">10.0u</text>
<text x="52.3" y="205.7">C21</text>
<text x="52.3" y="209.1">0.1u</text>
<text x="62.2" y="205.7">C22</text>
<text x="62.2" y="209.1">0.1u</text>
<text x="72.2" y="205.7">C23</text>
<text x="72.2" y="209.1">0.01u</text>
<text x="89.1" y="208.5">3</text>
<text x="89.1" y="206">1</text>
<text x="93.3" y="207.6">GND1#0</text>
<text x="111.8" y="207.6">GND2#0</text>
<text x="123.7" y="206">11</text>
<text x="123.7" y="208.5">14</text>
<text x="144.4" y="205.7">C24</text>
<text x="144.4" y="209.1">0.1u</text>
<text x="154.3" y="205.1">C25</text>
<text x="154.3" y="209.1">10.0u</text>
<text x="169.2" y="205.7">C26</text>
<text x="169.2" y="209.1">0.01u</text>
<text x="181.7" y="205.7">C27</text>
<text x="181.7" y="209.1">0.1u</text>
<text x="23.4" y="214.8">GNDR</text>
<text x="87.8" y="213.5">10</text>
<text x="89.1" y="211">9</text>
<text x="93.3" y="210.1">GND1#1</text>
<text x="93.3" y="215.1">GND1#3</text>
<text x="93.3" y="212.6">GND1#2</text>
<text x="111.8" y="210.1">GND2#1</text>
<text x="111.8" y="212.6">GND2#2</text>
<text x="111.8" y="215.1">GND2#3</text>
<text x="123.7" y="211">16</text>
<text x="123.7" y="213.5">20</text>
<text x="189.7" y="214.8">GND2</text>
<text x="102.1" y="218.6">ADM2587</text>
<text x="37.3" y="223.6">GNDR</text>
</g>
</svg>
